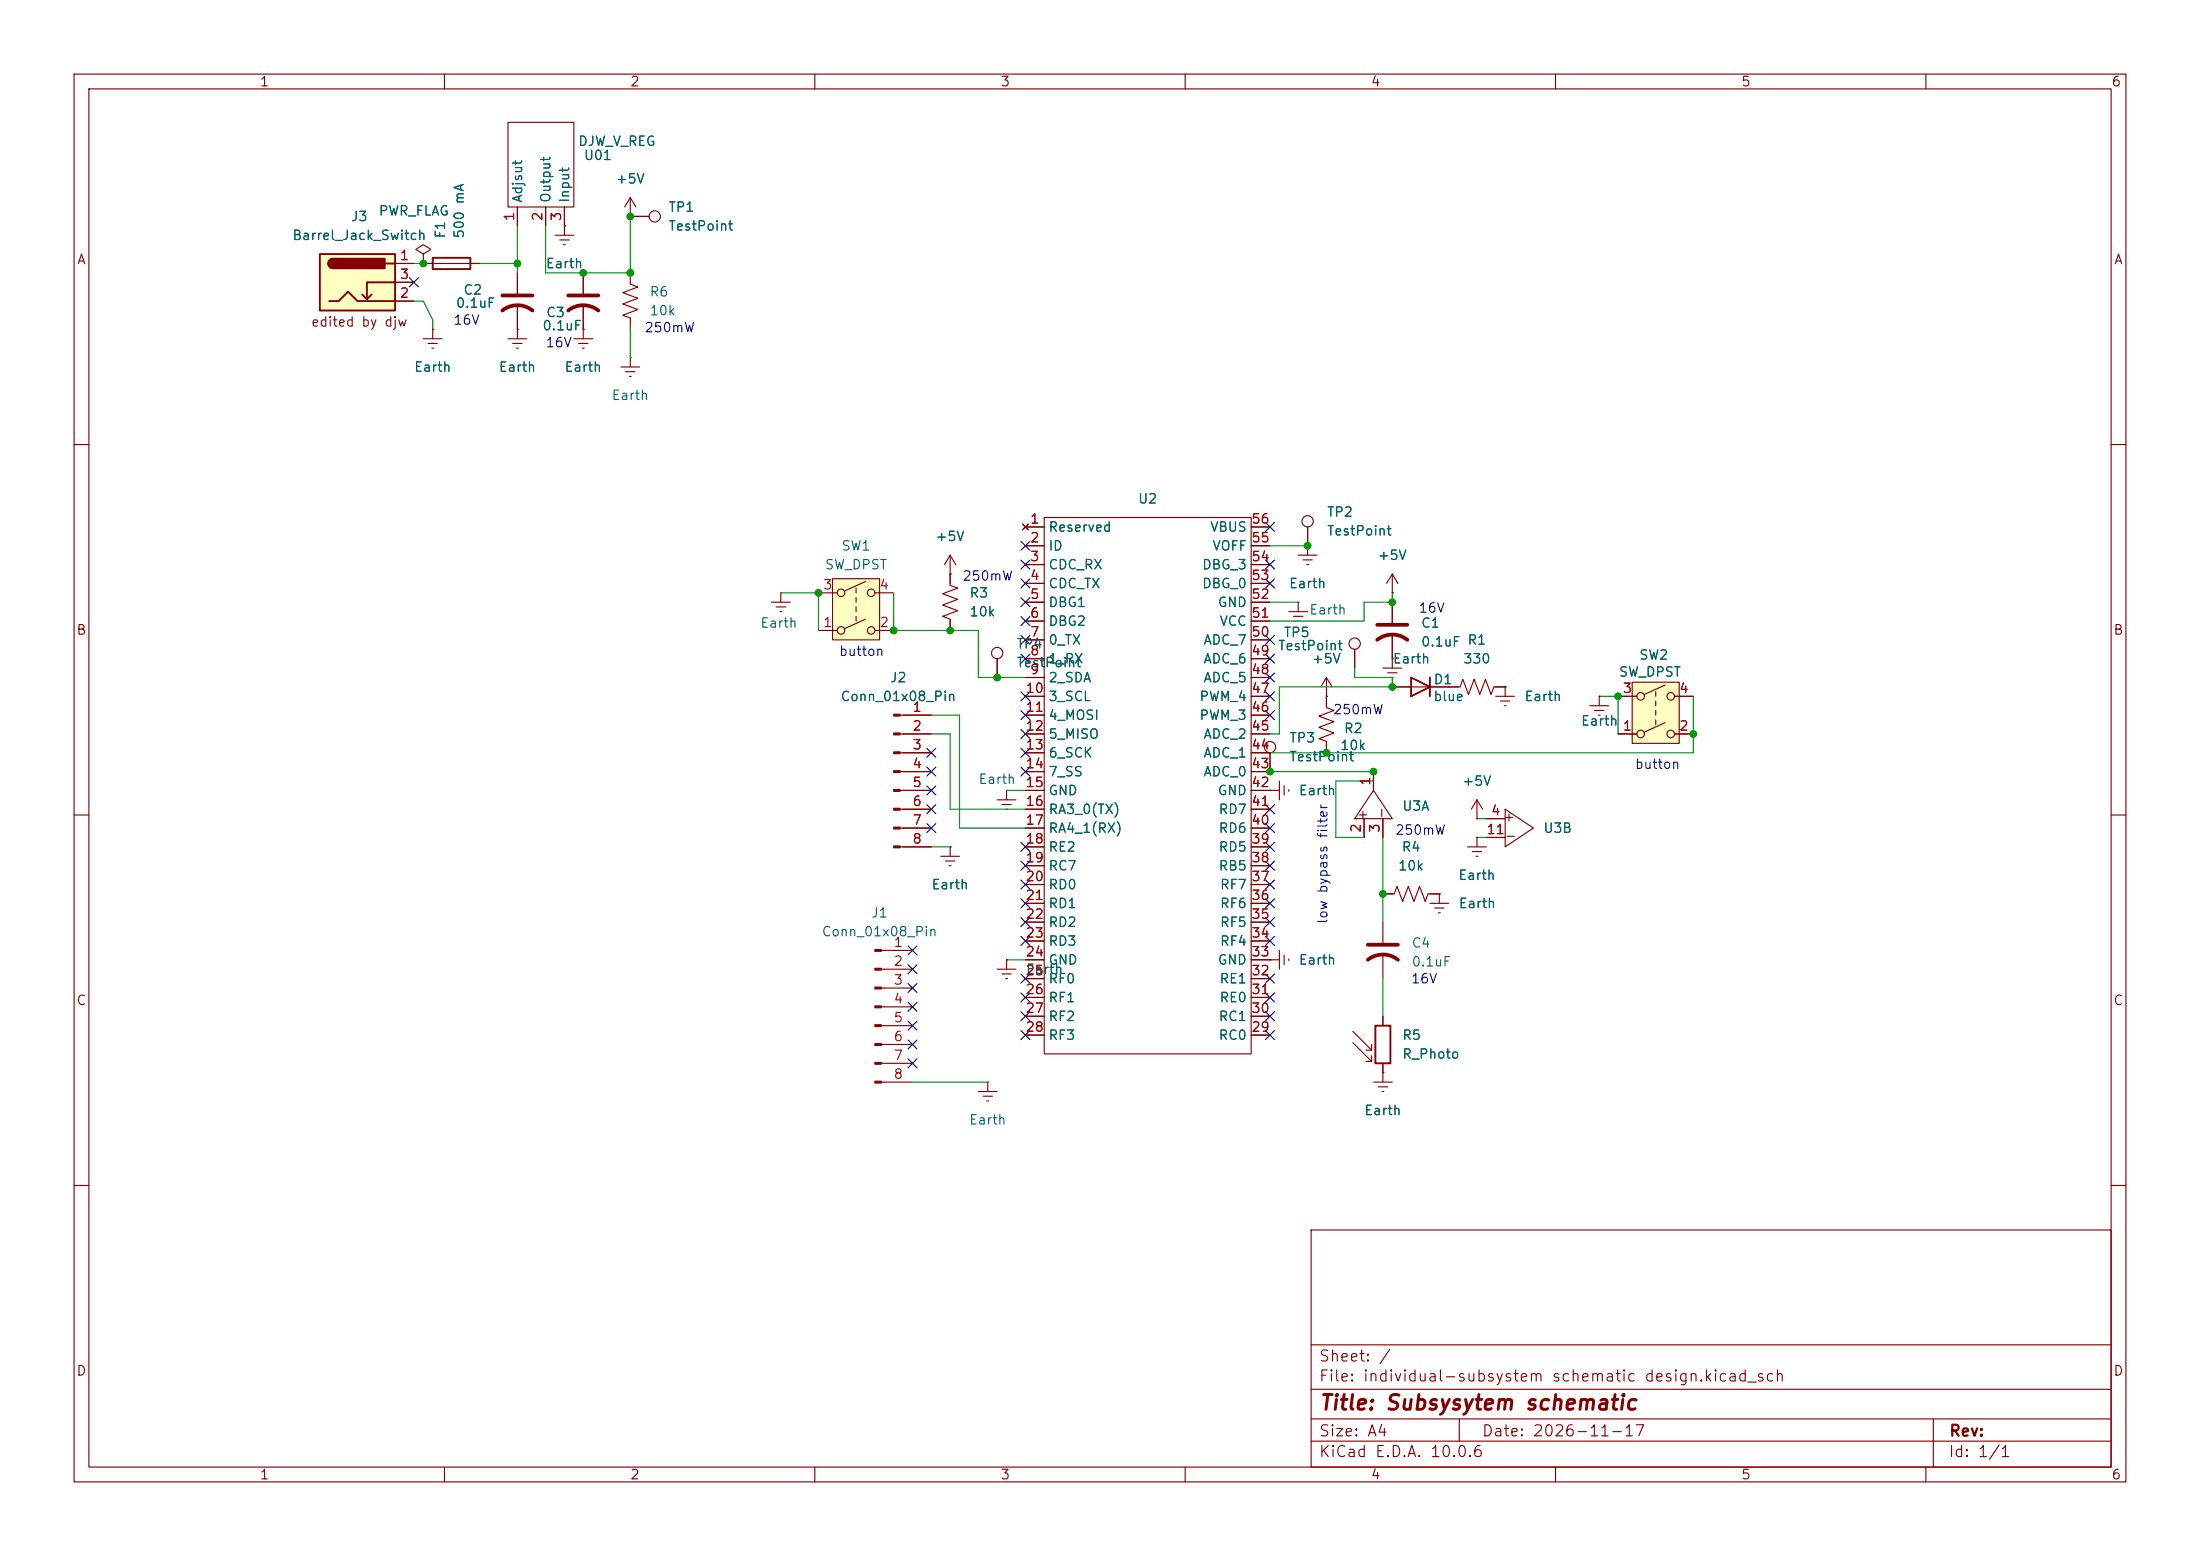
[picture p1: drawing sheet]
<svg xmlns="http://www.w3.org/2000/svg" width="297mm" height="210mm" viewBox="0 0 297 210" stroke-linecap="round" stroke-linejoin="round" font-family="sans-serif">
<g fill="none" stroke="#840000" stroke-width=".15">
<path d="M10 10h277v190h-277zM12 12h273v186h-273zM60 10v2M110 10v2M160 10v2M210 10v2M260 10v2M10 60h2M285 60h2M10 110h2M199.4 110.5h.1M199.4 108l-.8 1.2"/>
<path d="M199.4 108l.8 1.2M199.4 108v2.5M285 110h2M10 160h2M177 166h108v32h-108zM285 160h2M60 198v2M110 198v2M160 198v2M177 194.5h108M177 191.5h108M177 187.5h108"/>
<path d="M177 181.5h108M197 191.5v3M210 198v2M260 198v2M261 191.5v6.5"/>
</g>
<path d="M112.4 78.1h6.3v8.3h-6.3z" fill="#ffffc2"/>
<g fill="none" stroke="#840000" stroke-width=".15">
<path d="M68.6 16.5h8.9v11.4h-8.9zM57.1 35.6h7.7M69.8 27.9v2.6M69.8 36.8v2.8M73.7 27.9v2.6M74.9 31.8h2.6M75.6 32.4h1.2M76.1 33h.2M76.2 30.5h.1M76.2 27.9v3.9M78.7 36.8v2.8M85.1 36.8v1.6l1 .3-2 .8 2 .8-2 .7 2 .8-2 .7 1 .4v1.6"/>
<path d="M85.1 29.2h.1M85.1 26.7v2.5M85.1 26.7l-.8 1.2M85.1 26.7l.8 1.2M57.1 45.7h2.6M57.8 46.4h1.3M58.3 47h.2M58.4 44.5h.1M58.4 44.5v1.2M68.6 45.7h2.5M69.2 46.4h1.3M69.7 47h.3"/>
<path d="M69.8 44.5h.1M69.8 41.1v4.6M77.5 45.7h2.5M78.1 46.4h1.3M78.6 47h.3M78.7 44.5h.1M78.7 41.1v4.6M83.8 49.5h2.6M84.5 50.2h1.2M85 50.8h.2M85.1 48.3h.1M85.1 48.3v1.2"/>
<path d="M112.4 78.1h6.3v8.3h-6.3zM115.6 79.4v.6M116.8 78.5l-2.8 1.3M128.3 77.5h.1M128.3 74.9v4.1l1 .4-2 .7 2 .8-2 .8 2 .7-2 .8 1 .4v1.5M128.3 74.9l-.8 1.3M128.3 74.9l.7 1.3M138 70.7l.8 .8M138.4 71.1h2.6M138.4 73.7h2.6M138.4 76.2h2.6M138.4 78.7h2.6"/>
<path d="M138.8 70.7l-.8 .8M141 69.9h27.9v72.3h-27.9zM168.9 71.1h2.5M168.9 73.7h2.5M168.9 76.2h2.5M168.9 78.7h2.5M104.1 81.3h2.6M104.8 81.9h1.2M105.3 82.6h.2M105.4 80h.1M105.4 80v1.3M110.5 85.1h2.5"/>
<path d="M110.5 80h2.5M115.6 80.6v.7M115.6 81.9v.7M115.6 83.2v.6M116.8 83.6l-2.8 1.2M118.1 85.1h2.5M118.1 80h2.5M121.5 96.5h4.2M121.5 99.1h4.2M134.6 88.9v2.5M138.4 81.3h2.6M138.4 83.8h2.6"/>
<path d="M138.4 86.4h2.6M138.4 88.9h2.6M138.4 91.4h2.6M138.4 94h2.6M138.4 96.5h2.6M138.4 99.1h2.6M168.9 81.3h2.5M168.9 83.8h2.5M168.9 86.4h2.5M168.9 88.9h2.5M168.9 91.4h2.5M168.9 94h2.5"/>
<path d="M168.9 96.5h2.5M168.9 99.1h2.5M188 92.7h7.6M121.5 114.3h4.2M121.5 109.2h4.2M121.5 106.7h4.2M121.5 101.6h4.2M121.5 104.1h4.2M121.5 111.8h4.2M127 115.6h2.5M127.6 116.2h1.3M128.1 116.8h.3"/>
<path d="M128.3 114.3h.1M128.3 114.3v1.3M134.6 108h2.6M135.3 108.6h1.2M135.8 109.2h.2M135.9 106.7h.1M135.9 106.7v1.3M138.4 114.3h2.6M138.4 109.2h2.6M138.4 106.7h2.6M138.4 116.8h2.6M138.4 101.6h2.6"/>
<path d="M138.4 104.1h2.6M138.4 111.8h2.6M138.4 119.4h2.6M168.9 114.3h2.5M168.9 109.2h2.5M168.9 106.7h3.8M168.9 116.8h2.5M168.9 101.6h2.5M168.9 104.1h2.5M168.9 111.8h2.5M168.9 119.4h2.5M171.4 106.7h.1"/>
<path d="M172.7 105.4v2.6M173.4 106v1.3M174 106.6v.2M184.1 110.5v2.5M185.4 106.7l2.6 3.8h-5.1zM185.4 104.1v2.6M186.7 110.5v2.5M198.1 114.3h2.6M198.8 114.9h1.2M199.3 115.6h.2M199.4 113h.1M199.4 113v1.3"/>
<path d="M119 128.3h4.2M119 130.8h4.2M119 133.4h4.2M119 135.9h4.2M119 138.4h4.2M134.6 130.8h2.6M135.3 131.4h1.2M135.8 132.1h.2M135.9 129.5h.1M135.9 129.5v1.3M138.4 121.9h2.6M138.4 132.1h2.6"/>
<path d="M138.4 129.5h2.6M138.4 124.5h2.6M138.4 127h2.6M138.4 134.6h2.6M138.4 137.2h2.6M138.4 139.7h2.6M168.9 121.9h2.5M168.9 132.1h2.5M168.9 129.5h3.8M168.9 124.5h2.5M168.9 127h2.5M168.9 134.6h2.5"/>
<path d="M168.9 137.2h2.5M168.9 139.7h2.5M171.4 129.5h.1M172.7 128.3v2.5M173.4 128.9v1.3M174 129.4v.3M182.6 139.2l2.6 2.5M186.7 120.7h1.5l.4-1.1 .8 2.1 .7-2.1 .8 2.1 .7-2.1 .8 2.1 .4-1h1.5M186.7 124.5v2.8M186.7 128.8v3.3M186.7 137.2v1.2M193 121.9h2.6"/>
<path d="M193.7 122.6h1.2M194.2 123.2h.2M194.3 120.7h.1M194.3 120.7v1.2M119 141h4.2M119 143.5h4.2M119 146.1h4.2M132.1 147.3h2.5M132.7 148h1.3M133.2 148.6h.3M133.3 146.1h.1M133.3 146.1v1.2"/>
<path d="M182.6 140.7l2.6 2.6M184.4 141.7h.8M184.4 143.3h.8M185.2 141v.7M185.2 142.5v.8M185.4 146.1h2.6M186.1 146.7h1.2M186.6 147.3h.2M186.7 144.8h.1M186.7 143.5v2.6"/>
<circle cx="113.5" cy="80" r=".51"/>
<circle cx="113.5" cy="85.1" r=".51"/>
<circle cx="117.6" cy="85.1" r=".51"/>
<circle cx="117.6" cy="80" r=".51"/>
<circle cx="134.6" cy="88.1" r=".76"/>
</g>
<path d="M67.8 39.9h4.1M76.7 39.9h4.1M67.8 41.9a3.3 3.3 0 0 1 4.1 0M76.7 41.9a3.3 3.3 0 0 1 4.1 0M184.7 129.5a3.3 3.3 0 0 1 4 0M184.7 127.5h4" fill="none" stroke="#840000" stroke-width=".51"/>
<g fill="#840000" stroke="#840000" stroke-width=".15">
<path d="M118.1 128.1h.9v.3h-.9z"/>
<path d="M118.1 130.7h.9v.2h-.9z"/>
<path d="M118.1 133.2h.9v.3h-.9z"/>
<path d="M118.1 135.8h.9v.2h-.9z"/>
<path d="M118.1 138.3h.9v.3h-.9z"/>
<path d="M118.1 140.8h.9v.3h-.9z"/>
<path d="M118.1 143.4h.9v.2h-.9z"/>
<path d="M118.1 145.9h.9v.3h-.9z"/>
<path d="M120.6 96.4h.9v.2h-.9z"/>
<path d="M120.6 98.9h.9v.3h-.9z"/>
<path d="M120.6 101.5h.9v.2h-.9z"/>
<path d="M120.6 104h.9v.3h-.9z"/>
<path d="M120.6 106.6h.9v.2h-.9z"/>
<path d="M120.6 109.1h.9v.2h-.9z"/>
<path d="M120.6 111.6h.9v.3h-.9z"/>
<path d="M120.6 114.2h.9v.2h-.9z"/>
</g>
<path d="M58.4 34.8h5.1v1.5h-5.1zM190.5 91.4l2.5 1.3-2.5 1.3zM193 91.4v2.6M185.7 138.4h2v5.1h-2z" fill="none" stroke="#840000" stroke-width=".25"/>
<path d="M43.2 34.3h10.1v7.6h-10.1z" fill="#ffffc2"/>
<path d="M43.2 34.3h10.1v7.6h-10.1zM45 34.9a.64 .64 0 0 0-.7 .7 .64 .64 0 0 0 .7 .6M50.2 39.8l-.7 .6M52.1 35.6h1.2M53.3 38.1h-3.8v2.3l-.6-.6M44.4 40.6h1.3l1.3-1.2 1.3 1.2h5" fill="none" stroke="#840000" stroke-width=".25"/>
<g fill="#840000" stroke="#840000" stroke-width=".25">
<path d="M44.5 35.1l.5-.2v1.3a.63 .63 0 0 1-.6-.4 .63 .63 0 0 1 .1-.7z"/>
<path d="M45 34.9h6.9v1.3h-6.9z"/>
</g>
<g fill="none" stroke="#840000" stroke-width=".15">
<path d="M53.3 35.6h2.6M53.3 38.1h2.6M57.1 34.3l1.1-.6-1.1-.7-1 .7 1 .6v1.3M57.1 35.6h.1M85.1 29.2h2.5M53.3 40.6h2.6M175.3 74.9h2.5M175.9 75.6h1.3M176.4 76.2h.3M176.5 73.7h.1M176.5 71.1v3.8M188 77.5l-.8 1.2"/>
<path d="M188 77.5l.7 1.2M188 77.5v2.5M174 82.6h2.5M174.6 83.2h1.3M175.1 83.8h.3M175.3 81.3h.1M175.3 81.3v1.3M179.1 94v1.5l1 .4-2 .7 2 .8-2 .8 2 .7-2 .8 1 .4v1.5M188 80h.1M201.9 94h2.6M202.6 94.6h1.2M203.1 95.3h.2"/>
<path d="M203.2 92.7h.1M203.2 92.7v1.3M214.6 95.3h2.6M215.3 95.9h1.2M215.8 96.5h.2M215.9 94h.1M215.9 94v1.3M171.4 101.6v2.5M200.7 110.5h2.5M200.7 113h2.5M203.2 109.2l3.8 2.6-3.8 2.5z"/>
<circle cx="88.4" cy="29.2" r=".76"/>
<circle cx="176.5" cy="70.4" r=".76"/>
<circle cx="171.4" cy="100.8" r=".76"/>
</g>
<path d="M220.3 92.1h6.4v8.2h-6.4z" fill="#ffffc2"/>
<g fill="none" stroke="#840000" stroke-width=".15">
<path d="M53.3 35.6h2.6M53.3 38.1h2.6M57.1 35.6h.1M57.1 35.6h1.3M63.5 35.6h1.3M69.8 27.9v2.6M69.8 36.8v2.8M73.7 27.9v2.6M76.2 30.5h.1M76.2 27.9v2.6M78.7 36.8v2.8M85.1 29.2h.1"/>
<path d="M85.1 29.2h2.5M53.3 40.6h2.6M58.4 44.5h.1M69.8 44.5h.1M69.8 41.1v3.4M78.7 44.5h.1M78.7 41.1v3.4M128.3 77.5h.1M128.3 77.5v1.2M138 70.7l.8 .8M138.4 71.1h2.6M138.4 73.7h2.6"/>
<path d="M138.4 76.2h2.6M138.4 78.7h2.6M138.8 70.7l-.8 .8M168.9 71.1h2.5M168.9 73.7h2.5M168.9 76.2h2.5M168.9 78.7h2.5M176.5 73.7h.1M176.5 71.1v2.6M121.9 99.1h3.8M121.9 96.5h3.8M128.3 83.8v1.3"/>
<path d="M134.6 88.9v2.5M138.4 99.1h2.6M138.4 94h2.6M138.4 91.4h2.6M138.4 96.5h2.6M138.4 81.3h2.6M138.4 83.8h2.6M138.4 86.4h2.6M138.4 88.9h2.6M168.9 99.1h2.5M168.9 94h2.5M168.9 91.4h2.5"/>
<path d="M168.9 96.5h2.5M168.9 81.3h2.5M168.9 83.8h2.5M168.9 86.4h2.5M168.9 88.9h2.5M179.1 94h.1M179.1 91.4l-.8 1.3M179.1 91.4l.7 1.3M179.1 91.4v3.9M182.9 87.6v2.6M186.7 90.2h2.5M187.3 90.8h1.3"/>
<path d="M187.8 91.4h.3M188 88.9h.1M188 80h.1M188 81.3v2.8M188 85.6v4.6M188 92.7h2.5M193 92.7h4.1l.4-1 .7 2 .8-2 .8 2 .7-2 .8 2 .4-1h1.5M203.2 92.7h.1M215.9 94h.1M218.4 99.1h2.6M218.4 94h2.6M220.3 92.1h6.4v8.2h-6.4z"/>
<path d="M223.5 93.3v.7M223.5 94.6v.7M223.5 95.9v.6M223.5 97.2v.6M224.8 92.5l-2.8 1.2M224.8 97.5l-2.8 1.3M226.1 99.1h2.5M226.1 94h2.5M121.9 101.6h3.8M121.9 104.1h3.8M121.9 106.7h3.8M121.9 109.2h3.8"/>
<path d="M121.9 111.8h3.8M121.9 114.3h3.8M128.3 114.3h.1M138.4 101.6h2.6M138.4 104.1h2.6M138.4 106.7h2.6M138.4 109.2h2.6M138.4 111.8h2.6M138.4 114.3h2.6M138.4 116.8h2.6M138.4 119.4h2.6M168.9 101.6h2.5v2.5h-2.5"/>
<path d="M168.9 106.7h2.5M168.9 109.2h2.5M168.9 111.8h2.5M168.9 114.3h2.5M168.9 116.8h2.5M168.9 119.4h2.5M171.4 106.7h.1M179.1 100.3v1.3M184.1 110.5v2.5M185.4 104.1v2.6M186.7 110.5v2.5M199.4 113h.1"/>
<path d="M199.4 110.5h.1M200.7 110.5h2.5M200.7 113h2.5M135.9 129.5h.1M138.4 121.9h2.6M138.4 124.5h2.6M138.4 127h2.6M138.4 129.5h2.6M138.4 132.1h2.6M138.4 134.6h2.6M138.4 137.2h2.6M138.4 139.7h2.6"/>
<path d="M168.9 121.9h2.5M168.9 124.5h2.5M168.9 127h2.5M168.9 129.5h2.5M168.9 132.1h2.5M168.9 134.6h2.5M168.9 137.2h2.5M168.9 139.7h2.5M171.4 129.5h.1M186.7 120.7h1.3M186.7 137.2v1.2M193 120.7h1.3"/>
<path d="M194.3 120.7h.1M186.7 144.8h.1M186.7 143.5v1.3"/>
<circle cx="182.9" cy="86.9" r=".76"/>
<circle cx="221.5" cy="94" r=".51"/>
<circle cx="221.5" cy="99.1" r=".51"/>
<circle cx="225.6" cy="99.1" r=".51"/>
<circle cx="225.6" cy="94" r=".51"/>
</g>
<path d="M185.9 86.4a3.3 3.3 0 0 1 4.1 0M185.9 84.3h4.1" fill="none" stroke="#840000" stroke-width=".51"/>
<g fill="none" stroke="#009600" stroke-width=".15">
<path d="M55.9 35.6h1.2M64.8 35.6h5M69.8 30.5v6.3M85.1 29.2v7.6h-11.4v-6.3M55.9 40.6h1.2l1.3 2.6v1.3M85.1 44.5v3.8M171.4 73.7h5.1M105.4 80h5.1v5.1M120.6 80v5.1h11.5v6.3h6.3M125.7 96.5h3.8v15.3h8.9M125.7 99.1h2.6v10.1h10.1M171.4 81.3h3.9"/>
<path d="M182.9 90.2v1.2h5.1v1.3h-15.3v6.4h-1.3M188 80v1.3h-3.9v2.5h-12.7M215.9 94h2.5v5.1M228.6 94v7.6h-57.2M125.7 114.3h2.6M135.9 106.7h2.5M171.4 104.1h14v1.3h-5.1v7.6h3.8M186.7 113v11.5M199.4 110.5h1.3M199.4 113h1.3M135.9 129.5h2.5M186.7 132.1v5.1"/>
<path d="M123.2 146.1h10.1"/>
</g>
<g fill="none" stroke="#000084" stroke-width=".15">
<path d="M55.3 37.5l1.2 1.2M56.5 37.5l-1.2 1.2M137.8 75.6l1.2 1.2M137.8 78.1l1.2 1.2M137.8 73.1l1.2 1.2M139 75.6l-1.2 1.2M139 78.1l-1.2 1.2M139 73.1l-1.2 1.2M170.8 70.5l1.3 1.2M170.8 78.1l1.3 1.2M170.8 75.6l1.3 1.2M172.1 70.5l-1.3 1.2"/>
<path d="M172.1 78.1l-1.3 1.2M172.1 75.6l-1.3 1.2M137.8 83.2l1.2 1.2M137.8 80.7l1.2 1.2M137.8 88.3l1.2 1.2M137.8 85.8l1.2 1.2M137.8 93.4l1.2 1.2M137.8 95.9l1.2 1.2M137.8 98.5l1.2 1.2M139 98.5l-1.2 1.2M139 88.3l-1.2 1.2M139 95.9l-1.2 1.2"/>
<path d="M139 93.4l-1.2 1.2M139 83.2l-1.2 1.2M139 80.7l-1.2 1.2M139 85.8l-1.2 1.2M170.8 85.8l1.3 1.2M170.8 95.9l1.3 1.2M170.8 93.4l1.3 1.2M170.8 90.8l1.3 1.2M170.8 88.3l1.3 1.2M172.1 85.8l-1.3 1.2M172.1 95.9l-1.3 1.2M172.1 93.4l-1.3 1.2"/>
<path d="M172.1 90.8l-1.3 1.2M172.1 88.3l-1.3 1.2M125.1 111.2l1.2 1.2M125.1 101l1.2 1.2M125.1 108.6l1.2 1.2M125.1 103.5l1.2 1.2M125.1 106.1l1.2 1.2M126.3 111.2l-1.2 1.2M126.3 101l-1.2 1.2M126.3 108.6l-1.2 1.2M126.3 103.5l-1.2 1.2M126.3 106.1l-1.2 1.2"/>
<path d="M137.8 118.8l1.2 1.2M137.8 103.5l1.2 1.2M137.8 101l1.2 1.2M137.8 113.7l1.2 1.2M137.8 116.2l1.2 1.2M139 103.5l-1.2 1.2M139 101l-1.2 1.2M139 113.7l-1.2 1.2M139 116.2l-1.2 1.2M139 118.8l-1.2 1.2M170.8 113.7l1.3 1.2M170.8 108.6l1.3 1.2"/>
<path d="M170.8 116.2l1.3 1.2M170.8 118.8l1.3 1.2M170.8 111.2l1.3 1.2M172.1 113.7l-1.3 1.2M172.1 108.6l-1.3 1.2M172.1 116.2l-1.3 1.2M172.1 118.8l-1.3 1.2M172.1 111.2l-1.3 1.2M122.6 132.7l1.2 1.3M122.6 135.3l1.2 1.2M122.6 130.2l1.2 1.2M122.6 137.8l1.2 1.2"/>
<path d="M122.6 127.7l1.2 1.2M123.8 132.7l-1.2 1.3M123.8 135.3l-1.2 1.2M123.8 130.2l-1.2 1.2M123.8 137.8l-1.2 1.2M123.8 127.7l-1.2 1.2M137.8 126.4l1.2 1.2M137.8 131.5l1.2 1.2M137.8 136.6l1.2 1.2M137.8 121.3l1.2 1.2M137.8 139.1l1.2 1.2M137.8 134l1.2 1.2"/>
<path d="M137.8 123.9l1.2 1.2M139 126.4l-1.2 1.2M139 123.9l-1.2 1.2M139 121.3l-1.2 1.2M139 131.5l-1.2 1.2M139 136.6l-1.2 1.2M139 139.1l-1.2 1.2M139 134l-1.2 1.2M170.8 123.9l1.3 1.2M170.8 139.1l1.3 1.2M170.8 121.3l1.3 1.2M170.8 131.5l1.3 1.2"/>
<path d="M170.8 134l1.3 1.2M170.8 126.4l1.3 1.2M170.8 136.6l1.3 1.2M172.1 123.9l-1.3 1.2M172.1 139.1l-1.3 1.2M172.1 121.3l-1.3 1.2M172.1 131.5l-1.3 1.2M172.1 134l-1.3 1.2M172.1 126.4l-1.3 1.2M172.1 136.6l-1.3 1.2M122.6 142.9l1.2 1.2M122.6 140.4l1.2 1.2"/>
<path d="M123.8 142.9l-1.2 1.2M123.8 140.4l-1.2 1.2"/>
</g>
<g fill="#009600" stroke="#009600" stroke-width=".14">
<circle cx="186.7" cy="120.7" r=".46"/>
<circle cx="185.4" cy="104.1" r=".46"/>
<circle cx="134.6" cy="91.4" r=".46"/>
<circle cx="128.3" cy="85.1" r=".46"/>
<circle cx="179.1" cy="101.6" r=".46"/>
<circle cx="171.4" cy="104.1" r=".46"/>
<circle cx="176.5" cy="73.7" r=".46"/>
<circle cx="120.6" cy="85.1" r=".46"/>
<circle cx="110.5" cy="80" r=".46"/>
<circle cx="69.8" cy="35.6" r=".46"/>
<circle cx="78.7" cy="36.8" r=".46"/>
<circle cx="57.1" cy="35.6" r=".46"/>
<circle cx="85.1" cy="36.8" r=".46"/>
<circle cx="85.1" cy="29.2" r=".46"/>
<circle cx="188" cy="81.3" r=".46"/>
<circle cx="228.6" cy="99.1" r=".46"/>
<circle cx="218.4" cy="94" r=".46"/>
<circle cx="188" cy="92.7" r=".46"/>
</g>
<text font-size="2" fill="#840000" x="178" y="190.8">Title: Subsysytem schematic</text>
<g font-size="1.5" fill="#840000">
<text x="178" y="184.1">Sheet: /</text>
<text x="178" y="186.8">File: individual-subsystem schematic design.kicad_sch</text>
<text x="178" y="197">KiCad E.D.A. 10.0.6</text>
<text x="178" y="194.2">Size: A4</text>
<text x="200" y="194.2">Date: 2026-11-17</text>
<text x="263" y="197">Id: 1/1</text>
<text x="263" y="194.2">Rev:</text>
</g>
<g font-size="1.3" fill="#840000">
<text x="35" y="12">1</text>
<text x="85" y="12">2</text>
<text x="135" y="12">3</text>
<text x="185" y="12">4</text>
<text x="235" y="12">5</text>
<text x="285" y="12">6</text>
<text x="10.3" y="36">A</text>
<text x="285.3" y="36">A</text>
<text x="41.9" y="44.4">edited by djw</text>
<text x="10.2" y="86">B</text>
<text x="285.2" y="86">B</text>
<text x="184.9" y="110.9" transform="rotate(-90 184.9 110.9)">+</text>
<text x="187.4" y="110.6" transform="rotate(-90 187.4 110.6)">-</text>
<text x="202.8" y="111.2">+</text>
<text x="203" y="113.7">-</text>
<text x="10.2" y="136">C</text>
<text x="285.2" y="136">C</text>
<text x="10.2" y="186">D</text>
<text x="285.2" y="186">D</text>
<text x="35" y="200">1</text>
<text x="85" y="200">2</text>
<text x="135" y="200">3</text>
<text x="185" y="200">4</text>
<text x="235" y="200">5</text>
<text x="285" y="200">6</text>
</g>
<g font-size="1.3" fill="#006464">
<text x="78" y="20">DJW_V_REG</text>
<text x="78.7" y="21.9">U01</text>
<text x="51" y="29.4">PWR_FLAG</text>
<text x="70.8" y="27.5" transform="rotate(-90 70.8 27.5)">Adjsut</text>
<text x="74.6" y="27.5" transform="rotate(-90 74.6 27.5)">Output</text>
<text x="77.2" y="27.5" transform="rotate(-90 77.2 27.5)">Input</text>
<text x="83" y="25.1">+5V</text>
<text x="90.2" y="28.9">TP1</text>
<text x="39.4" y="32.7">Barrel_Jack_Switch</text>
<text x="47.3" y="30.2">J3</text>
<text x="60.4" y="32.3" transform="rotate(-90 60.4 32.3)">F1</text>
<text x="62.9" y="32.3" transform="rotate(-90 62.9 32.3)">500 mA</text>
<text x="90.2" y="31.4">TestPoint</text>
<text x="61.5" y="41.9">0.1uF</text>
<text x="62.5" y="40.1">C2</text>
<text x="73.6" y="36.5">Earth</text>
<text x="87.6" y="40.3">R6</text>
<text x="73.1" y="44.9">0.1uF</text>
<text x="73.6" y="43.1">C3</text>
<text x="87.6" y="42.9">10k</text>
<text x="55.8" y="50.5">Earth</text>
<text x="67.2" y="50.5">Earth</text>
<text x="76.1" y="50.5">Earth</text>
<text x="82.5" y="54.3">Earth</text>
<text x="153.5" y="68.3">U2</text>
<text x="179.1" y="70.1">TP2</text>
<text x="111.3" y="77.2">SW_DPST</text>
<text x="113.5" y="74.6">SW1</text>
<text x="126.2" y="73.4">+5V</text>
<text x="141.5" y="72.1">Reserved</text>
<text x="141.5" y="74.6">ID</text>
<text x="141.5" y="77.2">CDC_RX</text>
<text x="162.2" y="77.2">DBG_3</text>
<text x="163.3" y="72.1">VBUS</text>
<text x="163.6" y="74.6">VOFF</text>
<text x="179.1" y="72.6">TestPoint</text>
<text x="185.9" y="75.9">+5V</text>
<text x="130.8" y="81">R3</text>
<text x="130.8" y="83.5">10k</text>
<text x="141.5" y="79.7">CDC_TX</text>
<text x="141.5" y="82.2">DBG1</text>
<text x="162.2" y="79.7">DBG_0</text>
<text x="164.3" y="82.2">GND</text>
<text x="173.9" y="79.7">Earth</text>
<text x="176.7" y="83.3">Earth</text>
<text x="102.5" y="85">Earth</text>
<text x="137.1" y="87.8">TP4</text>
<text x="141.5" y="84.8">DBG2</text>
<text x="141.5" y="87.3">0_TX</text>
<text x="141.5" y="89.9">1_RX</text>
<text x="162.4" y="89.9">ADC_6</text>
<text x="162.4" y="87.3">ADC_7</text>
<text x="164.5" y="84.8">VCC</text>
<text x="172.5" y="88.1">TestPoint</text>
<text x="173.2" y="86.3">TP5</text>
<text x="177" y="89.9">+5V</text>
<text x="187.9" y="89.9">Earth</text>
<text x="191.8" y="85">C1</text>
<text x="191.8" y="87.6">0.1uF R1</text>
<text x="197.4" y="89.9">330</text>
<text x="221.2" y="89.4">SW2</text>
<text x="113.4" y="94.9">Conn_01x08_Pin</text>
<text x="120.1" y="92.4">J2</text>
<text x="137.1" y="90.4">TestPoint</text>
<text x="141.5" y="92.4">2_SDA</text>
<text x="141.5" y="94.9">3_SCL</text>
<text x="161.8" y="94.9">PWM_4</text>
<text x="162.4" y="92.4">ADC_5</text>
<text x="193.4" y="94.9">blue</text>
<text x="193.5" y="92.7">D1</text>
<text x="205.7" y="94.9">Earth</text>
<text x="218.5" y="91.6">SW_DPST</text>
<text x="141.5" y="97.5">4_MOSI</text>
<text x="141.5" y="100">5_MISO</text>
<text x="161.8" y="97.5">PWM_3</text>
<text x="162.4" y="100">ADC_2</text>
<text x="174" y="100.5">TP3</text>
<text x="180.8" y="101.5">10k</text>
<text x="181.3" y="99.3">R2</text>
<text x="213.3" y="98.2">Earth</text>
<text x="132" y="106.1">Earth</text>
<text x="141.5" y="102.6">6_SCK</text>
<text x="141.5" y="105.1">7_SS</text>
<text x="141.5" y="107.6">GND</text>
<text x="162.4" y="105.1">ADC_0</text>
<text x="162.4" y="102.6">ADC_1</text>
<text x="164.3" y="107.6">GND</text>
<text x="174" y="103.1">TestPoint</text>
<text x="175.2" y="107.6">Earth</text>
<text x="197.3" y="106.4">+5V</text>
<text x="141.5" y="110.2">RA3_0(TX)</text>
<text x="141.5" y="112.7">RA4_1(RX)</text>
<text x="164.4" y="112.7">RD6</text>
<text x="164.4" y="110.2">RD7</text>
<text x="189.2" y="109.7">U3A</text>
<text x="208.3" y="112.7">U3B</text>
<text x="141.5" y="115.3">RE2</text>
<text x="141.5" y="117.8">RC7</text>
<text x="164.4" y="117.8">RB5</text>
<text x="164.4" y="115.3">RD5</text>
<text x="188.6" y="117.8">10k</text>
<text x="189.1" y="115.3">R4</text>
<text x="196.8" y="119.1">Earth</text>
<text x="117.5" y="124.2">J1</text>
<text x="125.7" y="120.3">Earth</text>
<text x="141.5" y="120.3">RD0</text>
<text x="141.5" y="122.9">RD1</text>
<text x="141.5" y="125.4">RD2</text>
<text x="164.6" y="125.4">RF5</text>
<text x="164.6" y="122.9">RF6</text>
<text x="164.6" y="120.3">RF7</text>
<text x="196.8" y="122.9">Earth</text>
<text x="110.8" y="126.7">Conn_01x08_Pin</text>
<text x="138.4" y="131.8">Earth</text>
<text x="141.5" y="128">RD3</text>
<text x="141.5" y="130.5">GND</text>
<text x="164.3" y="130.5">GND</text>
<text x="164.6" y="128">RF4</text>
<text x="175.2" y="130.5">Earth</text>
<text x="190.5" y="128.2">C4</text>
<text x="190.5" y="130.8">0.1uF</text>
<text x="141.5" y="133">RF0</text>
<text x="141.5" y="135.6">RF1</text>
<text x="164.5" y="135.6">RE0</text>
<text x="164.5" y="133">RE1</text>
<text x="141.5" y="138.1">RF2</text>
<text x="141.5" y="140.7">RF3</text>
<text x="164.4" y="140.7">RC0</text>
<text x="164.4" y="138.1">RC1</text>
<text x="189.2" y="140.7">R5</text>
<text x="189.2" y="143.2">R_Photo</text>
<text x="130.7" y="152.1">Earth</text>
<text x="184.1" y="150.8">Earth</text>
</g>
<g font-size="1.3" fill="#a90000">
<text x="69.7" y="29.9" transform="rotate(-90 69.7 29.9)">1</text>
<text x="73.5" y="29.9" transform="rotate(-90 73.5 29.9)">2</text>
<text x="76.1" y="29.9" transform="rotate(-90 76.1 29.9)">3</text>
<text x="53.9" y="35.4">1</text>
<text x="53.9" y="40.5">2</text>
<text x="53.9" y="38">3</text>
<text x="139" y="71">1</text>
<text x="168.8" y="71">56</text>
<text x="139" y="73.5">2</text>
<text x="139" y="76.1">3</text>
<text x="168.8" y="76.1">54</text>
<text x="168.8" y="73.5">55</text>
<text x="111" y="79.9">3</text>
<text x="118.6" y="79.9">4</text>
<text x="139" y="78.6">4</text>
<text x="139" y="81.1">5</text>
<text x="139" y="83.7">6</text>
<text x="168.8" y="83.7">51</text>
<text x="168.8" y="81.1">52</text>
<text x="168.8" y="78.6">53</text>
<text x="111" y="85">1</text>
<text x="118.6" y="85">2</text>
<text x="139" y="86.2">7</text>
<text x="139" y="88.8">8</text>
<text x="168.8" y="88.8">49</text>
<text x="168.8" y="86.2">50</text>
<text x="138.4" y="93.8">10</text>
<text x="139" y="91.3">9</text>
<text x="168.8" y="93.8">47</text>
<text x="168.8" y="91.3">48</text>
<text x="219" y="93.8">3</text>
<text x="226.6" y="93.8">4</text>
<text x="123.1" y="96.4">1</text>
<text x="123.1" y="98.9">2</text>
<text x="123.1" y="101.5">3</text>
<text x="138.4" y="96.4">11</text>
<text x="138.4" y="98.9">12</text>
<text x="138.4" y="101.5">13</text>
<text x="168.8" y="101.5">44</text>
<text x="168.8" y="98.9">45</text>
<text x="168.8" y="96.4">46</text>
<text x="219" y="98.9">1</text>
<text x="226.6" y="98.9">2</text>
<text x="123.1" y="104">4</text>
<text x="123.1" y="106.5">5</text>
<text x="138.4" y="104">14</text>
<text x="138.4" y="106.5">15</text>
<text x="168.8" y="106.5">42</text>
<text x="168.8" y="104">43</text>
<text x="185.3" y="106.1" transform="rotate(-90 185.3 106.1)">1</text>
<text x="123.1" y="109.1">6</text>
<text x="123.1" y="111.6">7</text>
<text x="138.4" y="109.1">16</text>
<text x="138.4" y="111.6">17</text>
<text x="168.8" y="111.6">40</text>
<text x="168.8" y="109.1">41</text>
<text x="184" y="112.5" transform="rotate(-90 184 112.5)">2</text>
<text x="186.6" y="112.5" transform="rotate(-90 186.6 112.5)">3</text>
<text x="200.6" y="112.9">11</text>
<text x="201.2" y="110.4">4</text>
<text x="123.1" y="114.2">8</text>
<text x="138.4" y="114.2">18</text>
<text x="138.4" y="116.7">19</text>
<text x="138.4" y="119.2">20</text>
<text x="168.8" y="119.2">37</text>
<text x="168.8" y="116.7">38</text>
<text x="168.8" y="114.2">39</text>
<text x="138.4" y="121.8">21</text>
<text x="138.4" y="124.3">22</text>
<text x="168.8" y="124.3">35</text>
<text x="168.8" y="121.8">36</text>
<text x="120.6" y="128.1">1</text>
<text x="120.6" y="130.7">2</text>
<text x="138.4" y="126.9">23</text>
<text x="138.4" y="129.4">24</text>
<text x="138.4" y="131.9">25</text>
<text x="168.8" y="131.9">32</text>
<text x="168.8" y="129.4">33</text>
<text x="168.8" y="126.9">34</text>
<text x="120.6" y="133.2">3</text>
<text x="120.6" y="135.8">4</text>
<text x="138.4" y="134.5">26</text>
<text x="138.4" y="137">27</text>
<text x="168.8" y="137">30</text>
<text x="168.8" y="134.5">31</text>
<text x="120.6" y="138.3">5</text>
<text x="120.6" y="140.8">6</text>
<text x="120.6" y="143.4">7</text>
<text x="138.4" y="139.6">28</text>
<text x="168.8" y="139.6">29</text>
<text x="120.6" y="145.9">8</text>
</g>
<g font-size="1.3" fill="#0000c2">
<text x="61.1" y="44.1">16V</text>
<text x="73.6" y="47.2">16V</text>
<text x="86.9" y="45.2">250mW</text>
<text x="129.8" y="78.7">250mW</text>
<text x="191.4" y="83">16V</text>
<text x="113.2" y="88.9">button</text>
<text x="179.9" y="96.7">250mW</text>
<text x="220.6" y="104.1">button</text>
<text x="188.3" y="113">250mW</text>
<text x="179.5" y="124.8" transform="rotate(-90 179.5 124.8)">low bypass filter</text>
<text x="190.4" y="133">16V</text>
</g>
</svg>
